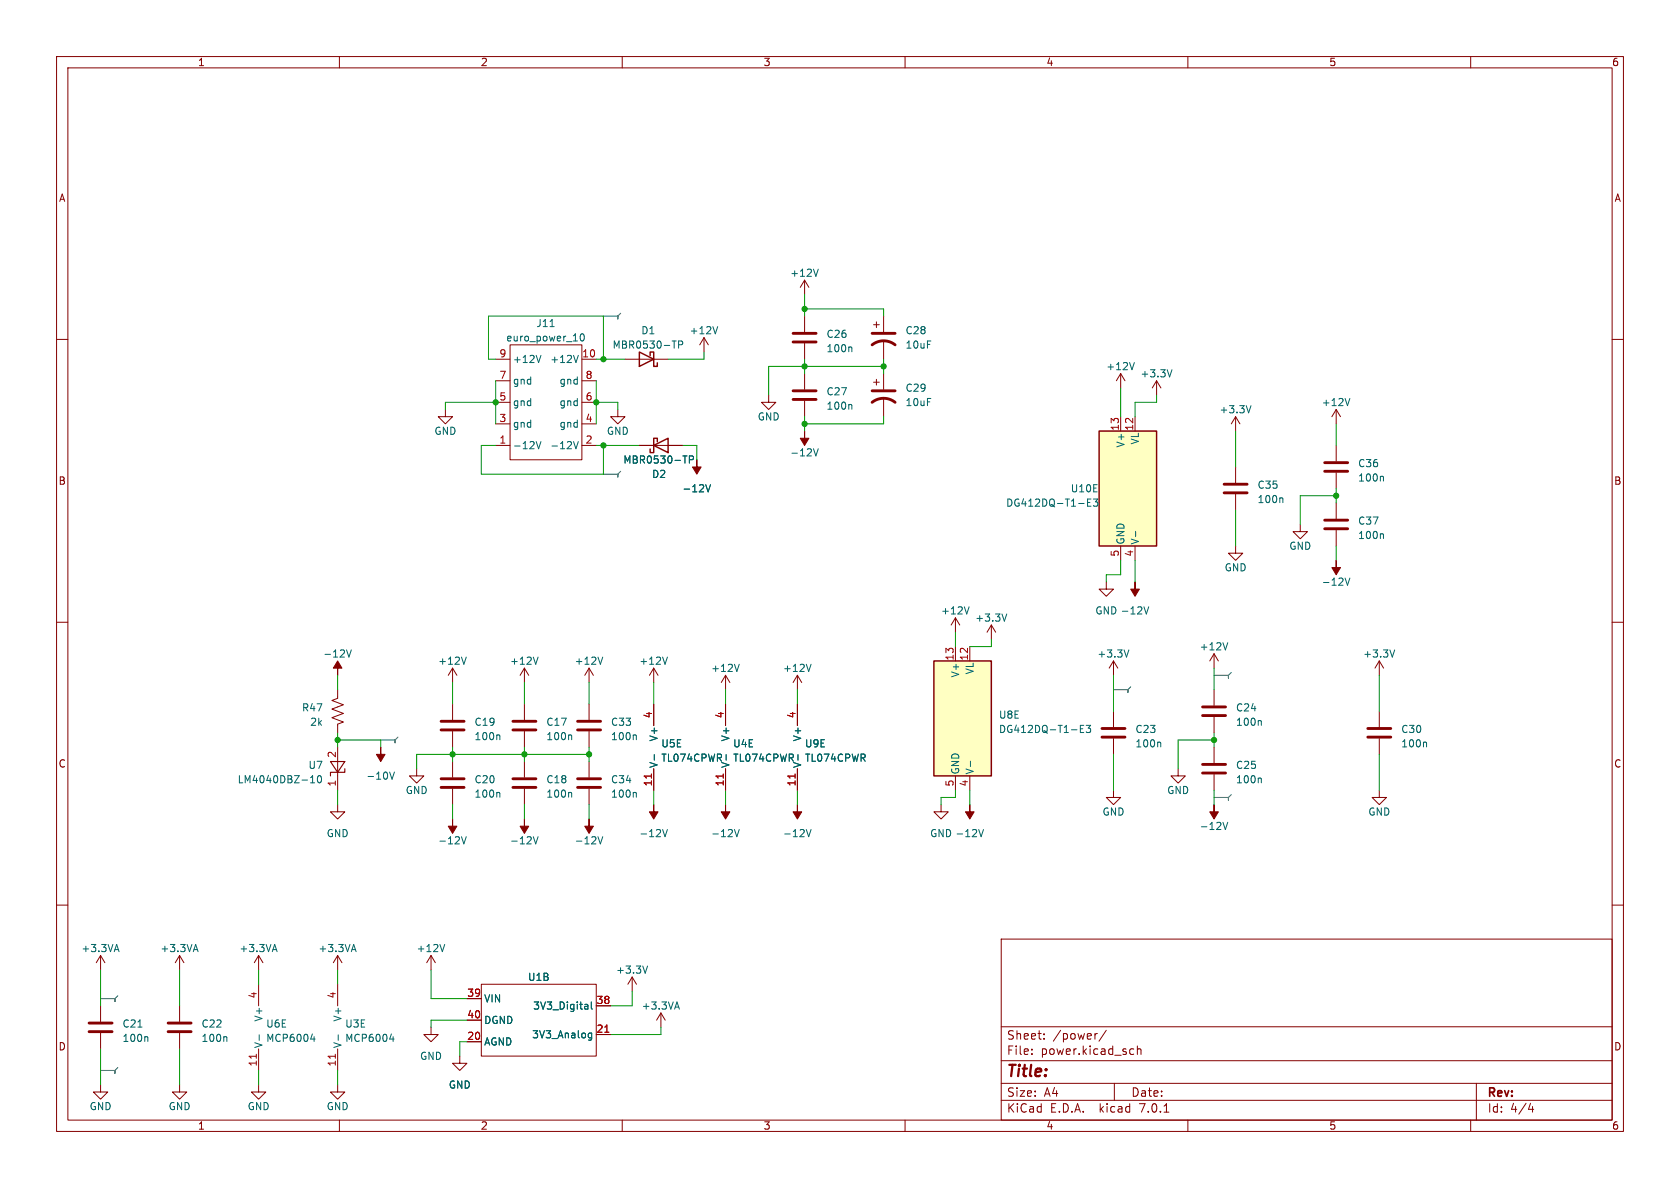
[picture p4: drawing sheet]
<svg xmlns="http://www.w3.org/2000/svg" width="297mm" height="210mm" viewBox="0 0 297 210" stroke-linecap="round" stroke-linejoin="round" font-family="sans-serif">
<g fill="none" stroke="#840000" stroke-width=".18">
<path d="M10 10h277v190h-277zM12 12h273v186h-273zM60 10v2M110 10v2M160 10v2M210 10v2M260 10v2M10 60h2M124.5 59.7l-.8 1.3M124.5 59.7v2.5M124.5 59.7l.7 1.3M142.2 49.5v2.6"/>
<path d="M142.2 55.9v2.8M142.2 49.5l-.7 1.3M142.2 49.5l.8 1.3M154.4 57.4h1M154.9 56.9v1M156.2 55.9v2.8M285 60h2M78.7 72.4v1.3h1.3l-1.3 1.2-1.2-1.2h1.2M87.6 78.7h2.6M87.6 63.5h2.6M87.6 74.9h2.6M87.6 71.1h2.6"/>
<path d="M87.6 67.3h2.6M90.2 61h12.7v20.3h-12.7zM102.9 78.7h2.5M102.9 63.5h2.5M102.9 74.9h2.5M102.9 71.1h2.5M102.9 67.3h2.5M109.2 72.4v1.3h1.3l-1.3 1.2-1.3-1.2h1.3M110.5 63.5h7.6M113 78.7h7.6M135.9 69.9v1.2h1.3l-1.3 1.3-1.3-1.3h1.3M142.2 60.7v2.8"/>
<path d="M142.2 66v2.8M142.2 70.9v2.8M154.4 67.6h1M154.9 67.1v1M156.2 60.2v3.3M156.2 66v2.8M156.2 70.4v3.3M198.1 66l-.7 1.3M198.1 66v2.6M198.1 73.7v2.5M198.1 66l.8 1.3M200.7 73.7v2.5"/>
<path d="M204.5 67.3l-.8 1.3M204.5 67.3v2.6M204.5 67.3l.7 1.3M218.4 73.7v2.5M218.4 73.7l-.7 1.2M218.4 73.7l.8 1.2M236.2 72.4v2.5M236.2 78.7v2.8M236.2 72.4l-.7 1.3M236.2 72.4l.8 1.3M198.1 96.5v2.6M200.7 96.5v2.6"/>
<path d="M218.4 96.5v1.3h1.3l-1.3 1.3-1.2-1.3h1.2M218.4 82.6v2.7M218.4 87.4v2.8M229.9 92.7v1.3h1.2l-1.2 1.3-1.3-1.3h1.3M236.2 83.6v2.8M236.2 88.9v2.8M236.2 93.7v2.8M10 110h2M80 118.1v2.6M80 118.1l-.8 1.3M80 118.1l.8 1.3M92.7 118.1v2.6"/>
<path d="M92.7 118.1l-.8 1.3M92.7 118.1l.8 1.3M104.1 118.1v2.6M104.1 118.1l-.7 1.3M104.1 118.1l.8 1.3M115.6 118.1l-.8 1.3M115.6 118.1v2.6M115.6 118.1l.7 1.3M128.3 119.4l-.8 1.3M128.3 119.4v2.5M128.3 119.4l.7 1.3M141 119.4l-.8 1.3"/>
<path d="M141 119.4v2.5M141 119.4l.7 1.3M168.9 109.2v2.6M168.9 114.3v2.5M168.9 109.2l-.8 1.3M168.9 109.2l.8 1.3M171.4 114.3v2.5M175.3 110.5l-.8 1.3M175.3 110.5v2.5M175.3 110.5l.7 1.3M195.6 102.9v1.2h1.2l-1.2 1.3-1.3-1.3h1.3M196.8 116.8v2.6"/>
<path d="M196.8 116.8l-.7 1.3M196.8 116.8l.8 1.3M214.6 115.6v2.5M214.6 115.6l-.7 1.2M214.6 115.6l.8 1.2M243.8 116.8l-.7 1.3M243.8 116.8v2.6M243.8 116.8l.8 1.3M285 110h2M59.7 121.9v1.5l-1 .4 2 .8-2 .7 2 .8-2 .8 2 .7-1 .4v1.5M59.7 132.1v7.6M73.7 135.9v1.3h1.2l-1.2 1.2-1.3-1.2h1.3"/>
<path d="M80 124.5v2.8M80 129.3v2.8M80 134.6v2.8M80 139.4v2.8M92.7 124.5v2.8M92.7 129.3v2.8M92.7 134.6v2.8M92.7 139.4v2.8M104.1 124.5v2.8M104.1 129.3v2.8M104.1 134.6v2.8M104.1 139.4v2.8"/>
<path d="M115.6 124.5v3.8M115.6 135.9v3.8M128.3 124.5v3.8M128.3 135.9v3.8M141 124.5v3.8M141 135.9v3.8M168.9 137.2v2.5M171.4 137.2v2.5M196.8 139.7v1.3h1.3l-1.3 1.2-1.2-1.2h1.2M196.8 125.7v2.8M196.8 130.6v2.8M208.3 135.9v1.3h1.2l-1.2 1.2-1.3-1.2h1.3"/>
<path d="M214.6 121.9v2.8M214.6 126.7v2.8M214.6 132.1v2.8M214.6 136.9v2.8M243.8 139.7v1.3h1.3l-1.3 1.2-1.2-1.2h1.2M243.8 125.7v2.8M243.8 130.6v2.8M10 160h2M59.7 142.2v1.3h1.3l-1.3 1.3-1.3-1.3h1.3M166.4 142.2v1.3h1.2l-1.2 1.3-1.3-1.3h1.3M285 160h2M17.8 168.9l-.8 1.3"/>
<path d="M17.8 168.9v2.6M17.8 177.8v2.8M17.8 168.9l.7 1.3M31.7 168.9v2.6M31.7 177.8v2.8M31.7 168.9l-.7 1.3M31.7 168.9l.8 1.3M45.7 168.9l-.7 1.3M45.7 168.9v2.6M45.7 174v3.8M45.7 168.9l.8 1.3M59.7 168.9v2.6"/>
<path d="M59.7 174v3.8M59.7 168.9l-.8 1.3M59.7 168.9l.8 1.3M76.2 168.9l-.8 1.3M76.2 168.9v2.6M76.2 168.9l.8 1.3M82.5 176.5h2.6M85.1 174h20.3v12.7h-20.3zM105.4 177.8h2.5M111.8 172.7l-.8 1.3M111.8 172.7v2.6M111.8 172.7l.7 1.3"/>
<path d="M116.8 179.1l-.7 1.2M116.8 179.1v2.5M116.8 179.1l.8 1.2M177 166h108v32h-108zM17.8 191.8v1.2h1.2l-1.2 1.3-1.3-1.3h1.3M17.8 182.6v2.8M31.7 191.8v1.2h1.3l-1.3 1.3-1.2-1.3h1.2M31.7 182.6v2.8M45.7 191.8v1.2h1.3l-1.3 1.3-1.3-1.3h1.3M45.7 185.4v3.8M59.7 191.8v1.2h1.3l-1.3 1.3-1.3-1.3h1.3M59.7 185.4v3.8"/>
<path d="M60 198v2M76.2 181.6v1.3h1.3l-1.3 1.3-1.3-1.3h1.3M81.3 186.7v1.3h1.2l-1.2 1.2-1.3-1.2h1.3M82.5 184.2h2.6M82.5 180.3h2.6M105.4 182.9h2.5M110 198v2M160 198v2M177 194.5h108M177 191.5h108M177 187.5h108M177 181.5h108"/>
<path d="M182.4 186.3v.1M182.4 185.5v.1M184.6 183.6v.1M184.6 182.8v.1M194 182.7l-.3 .1M195.6 182.1l-1.3 2M197 191.5v3M200 185.4l.4 .1M200.4 186.3l-.4 .1M201.1 185.5l.2-.1 .3 .1 .1 .9M201.1 184.9v1.5M205.8 196.6h.8"/>
<path d="M210 198v2M260 198v2M261 191.5v6.5M270.2 196.1h.9M270.9 195.6v1"/>
</g>
<g fill="none" stroke="#006464" stroke-width=".18">
<path d="M97.2 57.7h.8M102.7 59.1l.2-.1a.68 .68 0 0 1 .4 .6 .68 .68 0 0 1-.4 .7l-.2-.1-.1-.4zM126.9 57.7l-.4 1.3M144.7 47.6l-.5 1.2M94.8 78.1l.4 1.2 .4-1.2M95.6 62.8l-.4 1.3M101.4 78.1l.4 1.2 .4-1.2M102.2 62.8l-.4 1.3M118.8 60.3h.7M120 60.9h.6l.1-.2-.1-.3-.6-.1v1.2M143.8 79.3l.4 1.3 .5-1.3M150.4 71.5l.2 .2v.6"/>
<path d="M150.4 61.3l.2 .2v.7M200.5 64.1l-.4 1.3M207.2 65.4l-.4 1.2M221.2 71.7l-.5 1.3M238.6 70.4l-.4 1.3M120.7 80.6h.8M121.9 81.3l.6-.1 .1-.2-.1-.3-.6-.1v1.3M124.8 85.7l.4 1.2 .4-1.2M192.3 88.8h.4M192.9 88.2h-.6v1.3h.6M193.3 88.2h.8l-.4 .5 .3 .1v.6l-.2 .1-.5-.1M200.8 93.9v1"/>
<path d="M226.6 88l.2 .2v.7M244.4 94.4l.2 .1v.7M244.4 84.2l.2 .2v.6M61.3 114.9l.4 1.3 .4-1.3M82.4 116.2l-.4 1.2M95.1 116.2l-.4 1.2M106.6 116.2l-.5 1.2M118 116.2l-.4 1.2M130.7 117.4l-.4 1.3M143.4 117.4l-.4 1.3M171.3 107.3l-.4 1.2M178 108.5l-.4 1.3"/>
<path d="M199.6 114.9l-.5 1.3M202.2 107.3l.5 1.2 .4-1.2M217 113.6l-.4 1.3M237.8 102.2l.4 1.3 .4-1.3M246.6 114.9l-.5 1.3M54.9 138.4h.7M54.9 137.5l.4-.4v1.3M56.2 137.2l.2-.1a.68 .68 0 0 1 .5 .6 .68 .68 0 0 1-.5 .7l-.2-.1-.1-.4zM68.9 136.5l.4 1.2 .4-1.2M88.2 129.9l.2 .2v.7M100.9 129.9l.2 .2v.7M112.3 129.9l.2 .2v.7"/>
<path d="M115.7 133.4v1M128.4 133.4v1M141.1 133.4v1M171.6 134.5v1M191 128.8h.4M191.6 128.2h-.6v1.3h.6M192 128.2h.8l-.4 .5 .3 .1v.6l-.1 .1-.6-.1M205 131.2l.2 .2v.6M222.8 127.4l.2 .2v.6M222.8 137.5l.2 .2v.7M252 131.2l.2 .2v.6M81.6 147.9l.4 1.3 .4-1.3"/>
<path d="M88.2 140.1l.2 .2v.6M94.3 147.9l.4 1.3 .4-1.3M100.9 140.1l.2 .2v.6M105.7 147.9l.4 1.3 .5-1.3M112.3 140.1l.2 .2v.6M117.1 146.6l.5 1.3 .4-1.3M129.8 146.6l.5 1.3 .4-1.3M142.5 146.6l.5 1.3 .4-1.3M173 146.6l.4 1.3 .5-1.3M216.2 145.4l.4 1.2 .4-1.2M20.3 167.9h.6M20.6 167l.4 1.2"/>
<path d="M34.3 167.9h.6M34.6 167l.4 1.2M48.3 167.9h.6M48.6 167l.4 1.2M62.2 167.9h.6M62.5 167l.5 1.2M78.6 167l-.4 1.2M103.5 177.5h.3l.1 .2v.7M103.9 178.3l-.4 .1M103.9 177.8l-.4 .1M104.5 177.1v1.1l.2 .2M114.5 170.8l-.4 1.2"/>
<path d="M119.4 178h.6M119.7 177.1l.4 1.3M26 183.3l.1 .1v.7M39.9 183.3l.2 .1v.7M45.8 182.9v1M54.9 183.7h.8M55.5 183.3v.8M59.8 182.9v1M68.9 183.7h.8M69.5 183.3v.8M104.1 183.3l.1 .2 .4-.1M104.6 182.6v1l-.2 .3-.3-.1"/>
<path d="M104.6 182.7l-.4-.1-.1 .1"/>
</g>
<g fill="none" stroke="#840000" stroke-width=".51">
<path d="M140.2 58.9h4.1M154.2 58.9h4M140.2 69.1h4.1M140.2 70.6h4.1M140.2 60.5h4.1M154.2 71.1a3.3 3.3 0 0 1 4 0M154.2 61a3.3 3.3 0 0 1 4 0M154.2 69.1h4M216.4 87.1h4.1M216.4 85.6h4.1M234.2 93.5h4.1M234.2 91.9h4.1"/>
<path d="M234.2 83.3h4.1M234.2 81.8h4.1M78 129h4M78 127.5h4M78 139.2h4M78 137.7h4M90.7 129h4M90.7 127.5h4M90.7 139.2h4M90.7 137.7h4M102.1 129h4.1M102.1 127.5h4.1"/>
<path d="M102.1 139.2h4.1M102.1 137.7h4.1M194.8 130.3h4.1M194.8 128.8h4.1M212.6 126.5h4.1M212.6 125h4.1M212.6 136.7h4.1M212.6 135.1h4.1M241.8 130.3h4.1M241.8 128.8h4.1M15.7 182.4h4.1M15.7 180.8h4.1"/>
<path d="M29.7 182.4h4.1M29.7 180.8h4.1"/>
</g>
<g fill="#ffffc2" stroke="#ffffc2" stroke-width=".18">
<path d="M194.3 76.2h10.2v20.3h-10.2z"/>
<path d="M165.1 116.8h10.2v20.4h-10.2z"/>
</g>
<path d="M113 62.2l2.6 1.3-2.6 1.3zM114.9 62.9v-.7h.7v2.6h.6v-.7M115.6 78.7l2.5-1.2v2.5zM116.2 78.1v-.6h-.6v2.5h-.7v-.6M194.3 76.2h10.2v20.3h-10.2zM165.1 116.8h10.2v20.4h-10.2z" fill="none" stroke="#840000" stroke-width=".25"/>
<g fill="#840000" stroke="#840000" stroke-width=".18">
<path d="M123.2 81.3v1.3h.8l-.8 1.2-.8-1.2h.8z"/>
<path d="M171.4 142.2v1.3h.8l-.8 1.3-.7-1.3h.7z"/>
<path d="M141 142.2v1.3h.7l-.7 1.3-.8-1.3h.8z"/>
<path d="M142.2 76.2v1.3h.8l-.8 1.2-.7-1.2h.7z"/>
<path d="M236.2 99.1v1.2h.8l-.8 1.3-.7-1.3h.7z"/>
<path d="M92.7 144.8v1.3h.8l-.8 1.2-.8-1.2h.8z"/>
<path d="M104.1 144.8v1.3h.8l-.8 1.2-.7-1.2h.7z"/>
<path d="M59.7 116.8l.8 1.3h-.8v1.3v-1.3h-.8z"/>
<path d="M115.6 142.2v1.3h.7l-.7 1.3-.8-1.3h.8z"/>
<path d="M128.3 142.2v1.3h.7l-.7 1.3-.8-1.3h.8z"/>
<path d="M80 144.8v1.3h.8l-.8 1.2-.8-1.2h.8z"/>
<path d="M67.3 132.1v1.3h.8l-.8 1.2-.8-1.2h.8z"/>
<path d="M200.7 102.9v1.2h.7l-.7 1.3-.8-1.3h.8z"/>
<path d="M214.6 142.2v1.3h.8l-.8 1.3-.7-1.3h.7z"/>
</g>
<path d="M115.2 136.8v.8M127.9 136.8v.8M140.6 136.8v.8M45.3 186.4v.7M59.3 186.4v.7M106.9 182.5h.7" fill="none" stroke="#a90000" stroke-width=".18"/>
<path d="M58.4 134.6h2.6l-1.3 1.9zM61 135.9v.6h-2.6v.7" fill="none" stroke="#840000" stroke-width=".2"/>
<path d="M109.7 55.4l-.5 .5v.5v-.5h-2.5M109.7 83.3l-.5 .5v.5v-.5h-2.5M217.7 118.9l-.5 .5v.5v-.5h-2.6M70.4 130.3l-.6 .5v.5v-.5h-2.5M199.9 121.4l-.5 .5v.5v-.5h-2.6M217.7 140.5l-.5 .5v.5v-.5h-2.6M20.8 176l-.5 .5v.5v-.5h-2.5M20.8 188.7l-.5 .5v.5v-.5h-2.5" fill="none" stroke="#484848" stroke-width=".18"/>
<g fill="none" stroke="#009600" stroke-width=".18">
<path d="M142.2 52.1v3.8M142.2 54.6h14v1.3M87.6 71.1h-8.9v1.3M87.6 78.7h-2.5v5.1h21.6v-5.1M87.6 63.5h-1.2v-7.6h20.3v7.6M87.6 67.3v7.6M105.4 71.1h3.8v1.3M105.4 78.7h7.6M105.4 63.5h5.1M105.4 67.3v7.6M120.6 78.7h2.6v2.6M124.5 62.2v1.3h-6.4"/>
<path d="M142.2 63.5v2.5M142.2 73.7v2.5M156.2 64.8h-20.3v5.1M156.2 63.5v2.5M156.2 73.7v1.2h-14M198.1 68.6v5.1M204.5 69.9v1.2h-3.8v2.6M218.4 76.2v6.4M236.2 74.9v3.8M198.1 99.1v2.5h-2.5v1.3M200.7 99.1v3.8M218.4 90.2v6.3"/>
<path d="M236.2 86.4v2.5M236.2 96.5v2.6M236.2 87.6h-6.3v5.1M59.7 119.4v2.5M168.9 111.8v2.5M175.3 113v1.3h-3.9M196.8 119.4v6.3M214.6 118.1v3.8M243.8 119.4v6.3M59.7 129.5v2.6M59.7 139.7v2.5M59.7 130.8h7.6v1.3"/>
<path d="M80 120.7v3.8M80 132.1v2.5M92.7 120.7v3.8M92.7 132.1v2.5M104.1 120.7v3.8M104.1 132.1v2.5M104.1 133.4h-30.4v2.5M115.6 120.7v3.8M115.6 139.7v2.5M128.3 121.9v2.6M128.3 139.7v2.5M141 121.9v2.6"/>
<path d="M141 139.7v2.5M168.9 139.7v1.3h-2.5v1.2M171.4 139.7v2.5M196.8 133.4v6.3M214.6 129.5v2.6M214.6 139.7v2.5M214.6 130.8h-6.3v5.1M243.8 133.4v6.3M80 142.2v2.6M92.7 142.2v2.6M104.1 142.2v2.6M17.8 171.5v6.3"/>
<path d="M31.7 171.5v6.3M45.7 171.5v2.5M59.7 171.5v2.5M76.2 171.5v5h6.3M111.8 175.3v2.5h-3.9M17.8 185.4v6.4M31.7 185.4v6.4M45.7 189.2v2.6M59.7 189.2v2.6M82.5 180.3h-6.3v1.3M82.5 184.2h-1.2v2.5M116.8 181.6v1.3h-8.9"/>
</g>
<g fill="#009600" stroke="#009600" stroke-width=".18">
<circle cx="142.2" cy="64.8" r=".46"/>
<circle cx="142.2" cy="74.9" r=".46"/>
<circle cx="156.2" cy="64.8" r=".46"/>
<circle cx="92.7" cy="133.4" r=".46"/>
<circle cx="104.1" cy="133.4" r=".46"/>
<circle cx="236.2" cy="87.6" r=".46"/>
<circle cx="214.6" cy="130.8" r=".46"/>
<circle cx="59.7" cy="130.8" r=".46"/>
<circle cx="87.6" cy="71.1" r=".46"/>
<circle cx="80" cy="133.4" r=".46"/>
<circle cx="105.4" cy="71.1" r=".46"/>
<circle cx="106.7" cy="78.7" r=".46"/>
<circle cx="106.7" cy="63.5" r=".46"/>
<circle cx="142.2" cy="54.6" r=".46"/>
</g>
<text font-size="2.8" fill="#840000" x="178" y="190.8">Title:</text>
<g font-size="2.1" fill="#840000">
<text x="178" y="183.9">Sheet:</text>
<text x="186.2" y="183.9">/power/</text>
<text x="178" y="186.6">File:</text>
<text x="184" y="186.6">power.kicad_sch</text>
<text x="178" y="196.8">KiCad</text>
<text x="178" y="194">Size:</text>
<text x="184.6" y="194">A4</text>
<text x="185.7" y="196.8">E.D.A.</text>
<text x="194.4" y="196.8">kicad</text>
<text x="200" y="194">Date:</text>
<text x="201.5" y="196.8">7.0.1</text>
<text x="263" y="194.2">Rev:</text>
<text x="263" y="196.8">Id:</text>
<text x="267" y="196.8">4/4</text>
</g>
<g font-size="1.8" fill="#840000">
<text x="35" y="11.8">1</text>
<text x="85" y="11.8">2</text>
<text x="135" y="11.8">3</text>
<text x="185" y="11.8">4</text>
<text x="235" y="11.8">5</text>
<text x="285" y="11.8">6</text>
<text x="10.4" y="35.8">A</text>
<text x="285.4" y="35.8">A</text>
<text x="10.3" y="85.8">B</text>
<text x="285.3" y="85.8">B</text>
<text x="10.3" y="135.8">C</text>
<text x="285.3" y="135.8">C</text>
<text x="10.3" y="185.8">D</text>
<text x="285.3" y="185.8">D</text>
<text x="35" y="199.8">1</text>
<text x="85" y="199.8">2</text>
<text x="135" y="199.8">3</text>
<text x="185" y="199.8">4</text>
<text x="235" y="199.8">5</text>
<text x="285" y="199.8">6</text>
</g>
<g font-size="1.8" fill="#006464">
<text x="139.6" y="49.1">+12V</text>
<text x="94.8" y="58">J11</text>
<text x="113.3" y="59.2">D1</text>
<text x="121.9" y="59.2">+12V</text>
<text x="146.1" y="59.9">C26</text>
<text x="160" y="59.2">C28</text>
<text x="89.4" y="60.5">euro_power_10</text>
<text x="90.7" y="64.3">+12V</text>
<text x="97.2" y="64.3">+12V</text>
<text x="108.2" y="61.8">MBR0530-TP</text>
<text x="146.1" y="62.4">100n</text>
<text x="160" y="61.8">10uF</text>
<text x="195.5" y="65.6">+12V</text>
<text x="90.7" y="71.9">gnd</text>
<text x="90.7" y="68.1">gnd</text>
<text x="98.8" y="71.9">gnd</text>
<text x="98.8" y="68.1">gnd</text>
<text x="146.1" y="70">C27</text>
<text x="160" y="69.4">C29</text>
<text x="160" y="71.9">10uF</text>
<text x="201.6" y="66.9">+3.3V</text>
<text x="233.6" y="71.9">+12V</text>
<text x="76.7" y="77">GND</text>
<text x="90.7" y="75.8">gnd</text>
<text x="98.8" y="75.8">gnd</text>
<text x="107.2" y="77">GND</text>
<text x="133.9" y="74.5">GND</text>
<text x="146.1" y="72.6">100n</text>
<text x="215.5" y="73.2">+3.3V</text>
<text x="90.7" y="79.6">-12V</text>
<text x="97.2" y="79.6">-12V</text>
<text x="110.1" y="82.1">MBR0530-TP</text>
<text x="139.6" y="80.8">-12V</text>
<text x="198.9" y="79.2" transform="rotate(-90 198.9 79.2)">V+</text>
<text x="201.5" y="78.7" transform="rotate(-90 201.5 78.7)">VL</text>
<text x="240" y="82.7">C36</text>
<text x="115.2" y="84.6">D2</text>
<text x="120.6" y="87.2">-12V</text>
<text x="177.8" y="89.7">DG412DQ-T1-E3</text>
<text x="189.2" y="87.2">U10E</text>
<text x="222.3" y="86.6">C35</text>
<text x="222.3" y="89.1">100n</text>
<text x="240" y="85.3">100n</text>
<text x="240" y="92.9">C37</text>
<text x="240" y="95.4">100n</text>
<text x="198.9" y="96.3" transform="rotate(-90 198.9 96.3)">GND</text>
<text x="201.5" y="96.3" transform="rotate(-90 201.5 96.3)">V-</text>
<text x="216.4" y="101.2">GND</text>
<text x="227.9" y="97.3">GND</text>
<text x="233.6" y="103.7">-12V</text>
<text x="166.3" y="108.8">+12V</text>
<text x="172.4" y="110">+3.3V</text>
<text x="193.6" y="108.8">GND -12V</text>
<text x="57.1" y="116.4">-12V</text>
<text x="77.4" y="117.7">+12V</text>
<text x="90.1" y="117.7">+12V</text>
<text x="101.5" y="117.7">+12V</text>
<text x="113" y="117.7">+12V</text>
<text x="125.7" y="118.9">+12V</text>
<text x="138.4" y="118.9">+12V</text>
<text x="169.7" y="119.9" transform="rotate(-90 169.7 119.9)">V+</text>
<text x="172.3" y="119.3" transform="rotate(-90 172.3 119.3)">VL</text>
<text x="193.9" y="116.4">+3.3V</text>
<text x="212" y="115.1">+12V</text>
<text x="240.9" y="116.4">+3.3V</text>
<text x="53.3" y="125.9">R47</text>
<text x="218.4" y="125.9">C24</text>
<text x="54.8" y="128.5">2k</text>
<text x="83.8" y="128.5">C19</text>
<text x="83.8" y="131">100n</text>
<text x="96.5" y="128.5">C17</text>
<text x="96.5" y="131">100n</text>
<text x="108" y="128.5">C33</text>
<text x="108" y="131">100n</text>
<text x="116.4" y="131.2" transform="rotate(-90 116.4 131.2)">V+</text>
<text x="129.1" y="131.2" transform="rotate(-90 129.1 131.2)">V+</text>
<text x="141.8" y="131.2" transform="rotate(-90 141.8 131.2)">V+</text>
<text x="176.5" y="127.2">U8E</text>
<text x="176.5" y="129.7">DG412DQ-T1-E3</text>
<text x="200.7" y="129.7">C23</text>
<text x="218.4" y="128.5">100n</text>
<text x="247.7" y="129.7">C30</text>
<text x="54.5" y="136.1">U7</text>
<text x="64.7" y="138">-10V</text>
<text x="116.4" y="135.8" transform="rotate(-90 116.4 135.8)">V-</text>
<text x="116.8" y="132.3">U5E</text>
<text x="116.8" y="134.8">TL074CPWR</text>
<text x="129.1" y="135.8" transform="rotate(-90 129.1 135.8)">V-</text>
<text x="129.5" y="132.3">U4E</text>
<text x="129.5" y="134.8">TL074CPWR</text>
<text x="141.8" y="135.8" transform="rotate(-90 141.8 135.8)">V-</text>
<text x="142.2" y="132.3">U9E</text>
<text x="142.2" y="134.8">TL074CPWR</text>
<text x="169.7" y="136.9" transform="rotate(-90 169.7 136.9)">GND</text>
<text x="172.3" y="136.9" transform="rotate(-90 172.3 136.9)">V-</text>
<text x="200.7" y="132.3">100n</text>
<text x="218.4" y="136.1">C25</text>
<text x="247.7" y="132.3">100n</text>
<text x="42" y="138.6">LM4040DBZ-10</text>
<text x="71.7" y="140.5">GND</text>
<text x="83.8" y="138.6">C20</text>
<text x="83.8" y="141.2">100n</text>
<text x="96.5" y="138.6">C18</text>
<text x="96.5" y="141.2">100n</text>
<text x="108" y="138.6">C34</text>
<text x="108" y="141.2">100n</text>
<text x="206.3" y="140.5">GND</text>
<text x="218.4" y="138.6">100n</text>
<text x="57.7" y="148.1">GND</text>
<text x="77.4" y="149.4">-12V</text>
<text x="90.1" y="149.4">-12V</text>
<text x="101.5" y="149.4">-12V</text>
<text x="113" y="148.1">-12V</text>
<text x="125.7" y="148.1">-12V</text>
<text x="138.4" y="148.1">-12V</text>
<text x="164.4" y="148.1">GND -12V</text>
<text x="194.9" y="144.3">GND</text>
<text x="212" y="146.9">-12V</text>
<text x="241.8" y="144.3">GND</text>
<text x="14.3" y="168.5">+3.3VA</text>
<text x="28.3" y="168.5">+3.3VA</text>
<text x="42.3" y="168.5">+3.3VA</text>
<text x="56.2" y="168.5">+3.3VA</text>
<text x="73.6" y="168.5">+12V</text>
<text x="93.3" y="173.5">U1B</text>
<text x="108.9" y="172.3">+3.3V</text>
<text x="85.6" y="177.4">VIN</text>
<text x="94.1" y="178.6">3V3_Digital</text>
<text x="113.4" y="178.6">+3.3VA</text>
<text x="21.6" y="184.3">100n</text>
<text x="21.6" y="181.8">C21</text>
<text x="35.6" y="181.8">C22</text>
<text x="35.6" y="184.3">100n</text>
<text x="46.5" y="185.3" transform="rotate(-90 46.5 185.3)">V-</text>
<text x="46.5" y="180.7" transform="rotate(-90 46.5 180.7)">V+</text>
<text x="47" y="181.8">U6E</text>
<text x="47" y="184.3">MCP6004</text>
<text x="60.5" y="185.3" transform="rotate(-90 60.5 185.3)">V-</text>
<text x="60.5" y="180.7" transform="rotate(-90 60.5 180.7)">V+</text>
<text x="61" y="181.8">U3E</text>
<text x="61" y="184.3">MCP6004</text>
<text x="85.6" y="185">AGND</text>
<text x="85.6" y="181.2">DGND</text>
<text x="94" y="183.7">3V3_Analog</text>
<text x="74.2" y="187.5">GND</text>
<text x="15.8" y="196.4">GND</text>
<text x="29.8" y="196.4">GND</text>
<text x="43.7" y="196.4">GND</text>
<text x="57.7" y="196.4">GND</text>
<text x="79.3" y="192.6">GND</text>
</g>
<g font-size="1.8" fill="#a90000">
<text x="88.2" y="63.2">9</text>
<text x="102.9" y="63.2">10</text>
<text x="88.2" y="70.9">5</text>
<text x="88.2" y="67.1">7</text>
<text x="103.5" y="70.9">6</text>
<text x="103.5" y="67.1">8</text>
<text x="88.2" y="74.7">3</text>
<text x="103.5" y="74.7">4</text>
<text x="197.9" y="76.2" transform="rotate(-90 197.9 76.2)">13</text>
<text x="200.4" y="76.2" transform="rotate(-90 200.4 76.2)">12</text>
<text x="88.2" y="78.5">1</text>
<text x="103.5" y="78.5">2</text>
<text x="197.9" y="98.5" transform="rotate(-90 197.9 98.5)">5</text>
<text x="200.4" y="98.5" transform="rotate(-90 200.4 98.5)">4</text>
<text x="168.7" y="116.8" transform="rotate(-90 168.7 116.8)">13</text>
<text x="171.2" y="116.8" transform="rotate(-90 171.2 116.8)">12</text>
<text x="115.3" y="127" transform="rotate(-90 115.3 127)">4</text>
<text x="128" y="127" transform="rotate(-90 128 127)">4</text>
<text x="140.7" y="127" transform="rotate(-90 140.7 127)">4</text>
<text x="59.4" y="134" transform="rotate(-90 59.4 134)">2</text>
<text x="59.4" y="139.1" transform="rotate(-90 59.4 139.1)">1</text>
<text x="115.3" y="139.1" transform="rotate(-90 115.3 139.1)">11</text>
<text x="128" y="139.1" transform="rotate(-90 128 139.1)">11</text>
<text x="140.7" y="139.1" transform="rotate(-90 140.7 139.1)">11</text>
<text x="168.7" y="139.1" transform="rotate(-90 168.7 139.1)">5</text>
<text x="171.2" y="139.1" transform="rotate(-90 171.2 139.1)">4</text>
<text x="45.5" y="176.6" transform="rotate(-90 45.5 176.6)">4</text>
<text x="59.4" y="176.6" transform="rotate(-90 59.4 176.6)">4</text>
<text x="82.5" y="176.3">39</text>
<text x="105.4" y="177.5">38</text>
<text x="82.5" y="183.9">20</text>
<text x="82.5" y="180.1">40</text>
<text x="105.4" y="182.6">21</text>
<text x="45.5" y="188.6" transform="rotate(-90 45.5 188.6)">11</text>
<text x="59.4" y="188.6" transform="rotate(-90 59.4 188.6)">11</text>
</g>
</svg>
